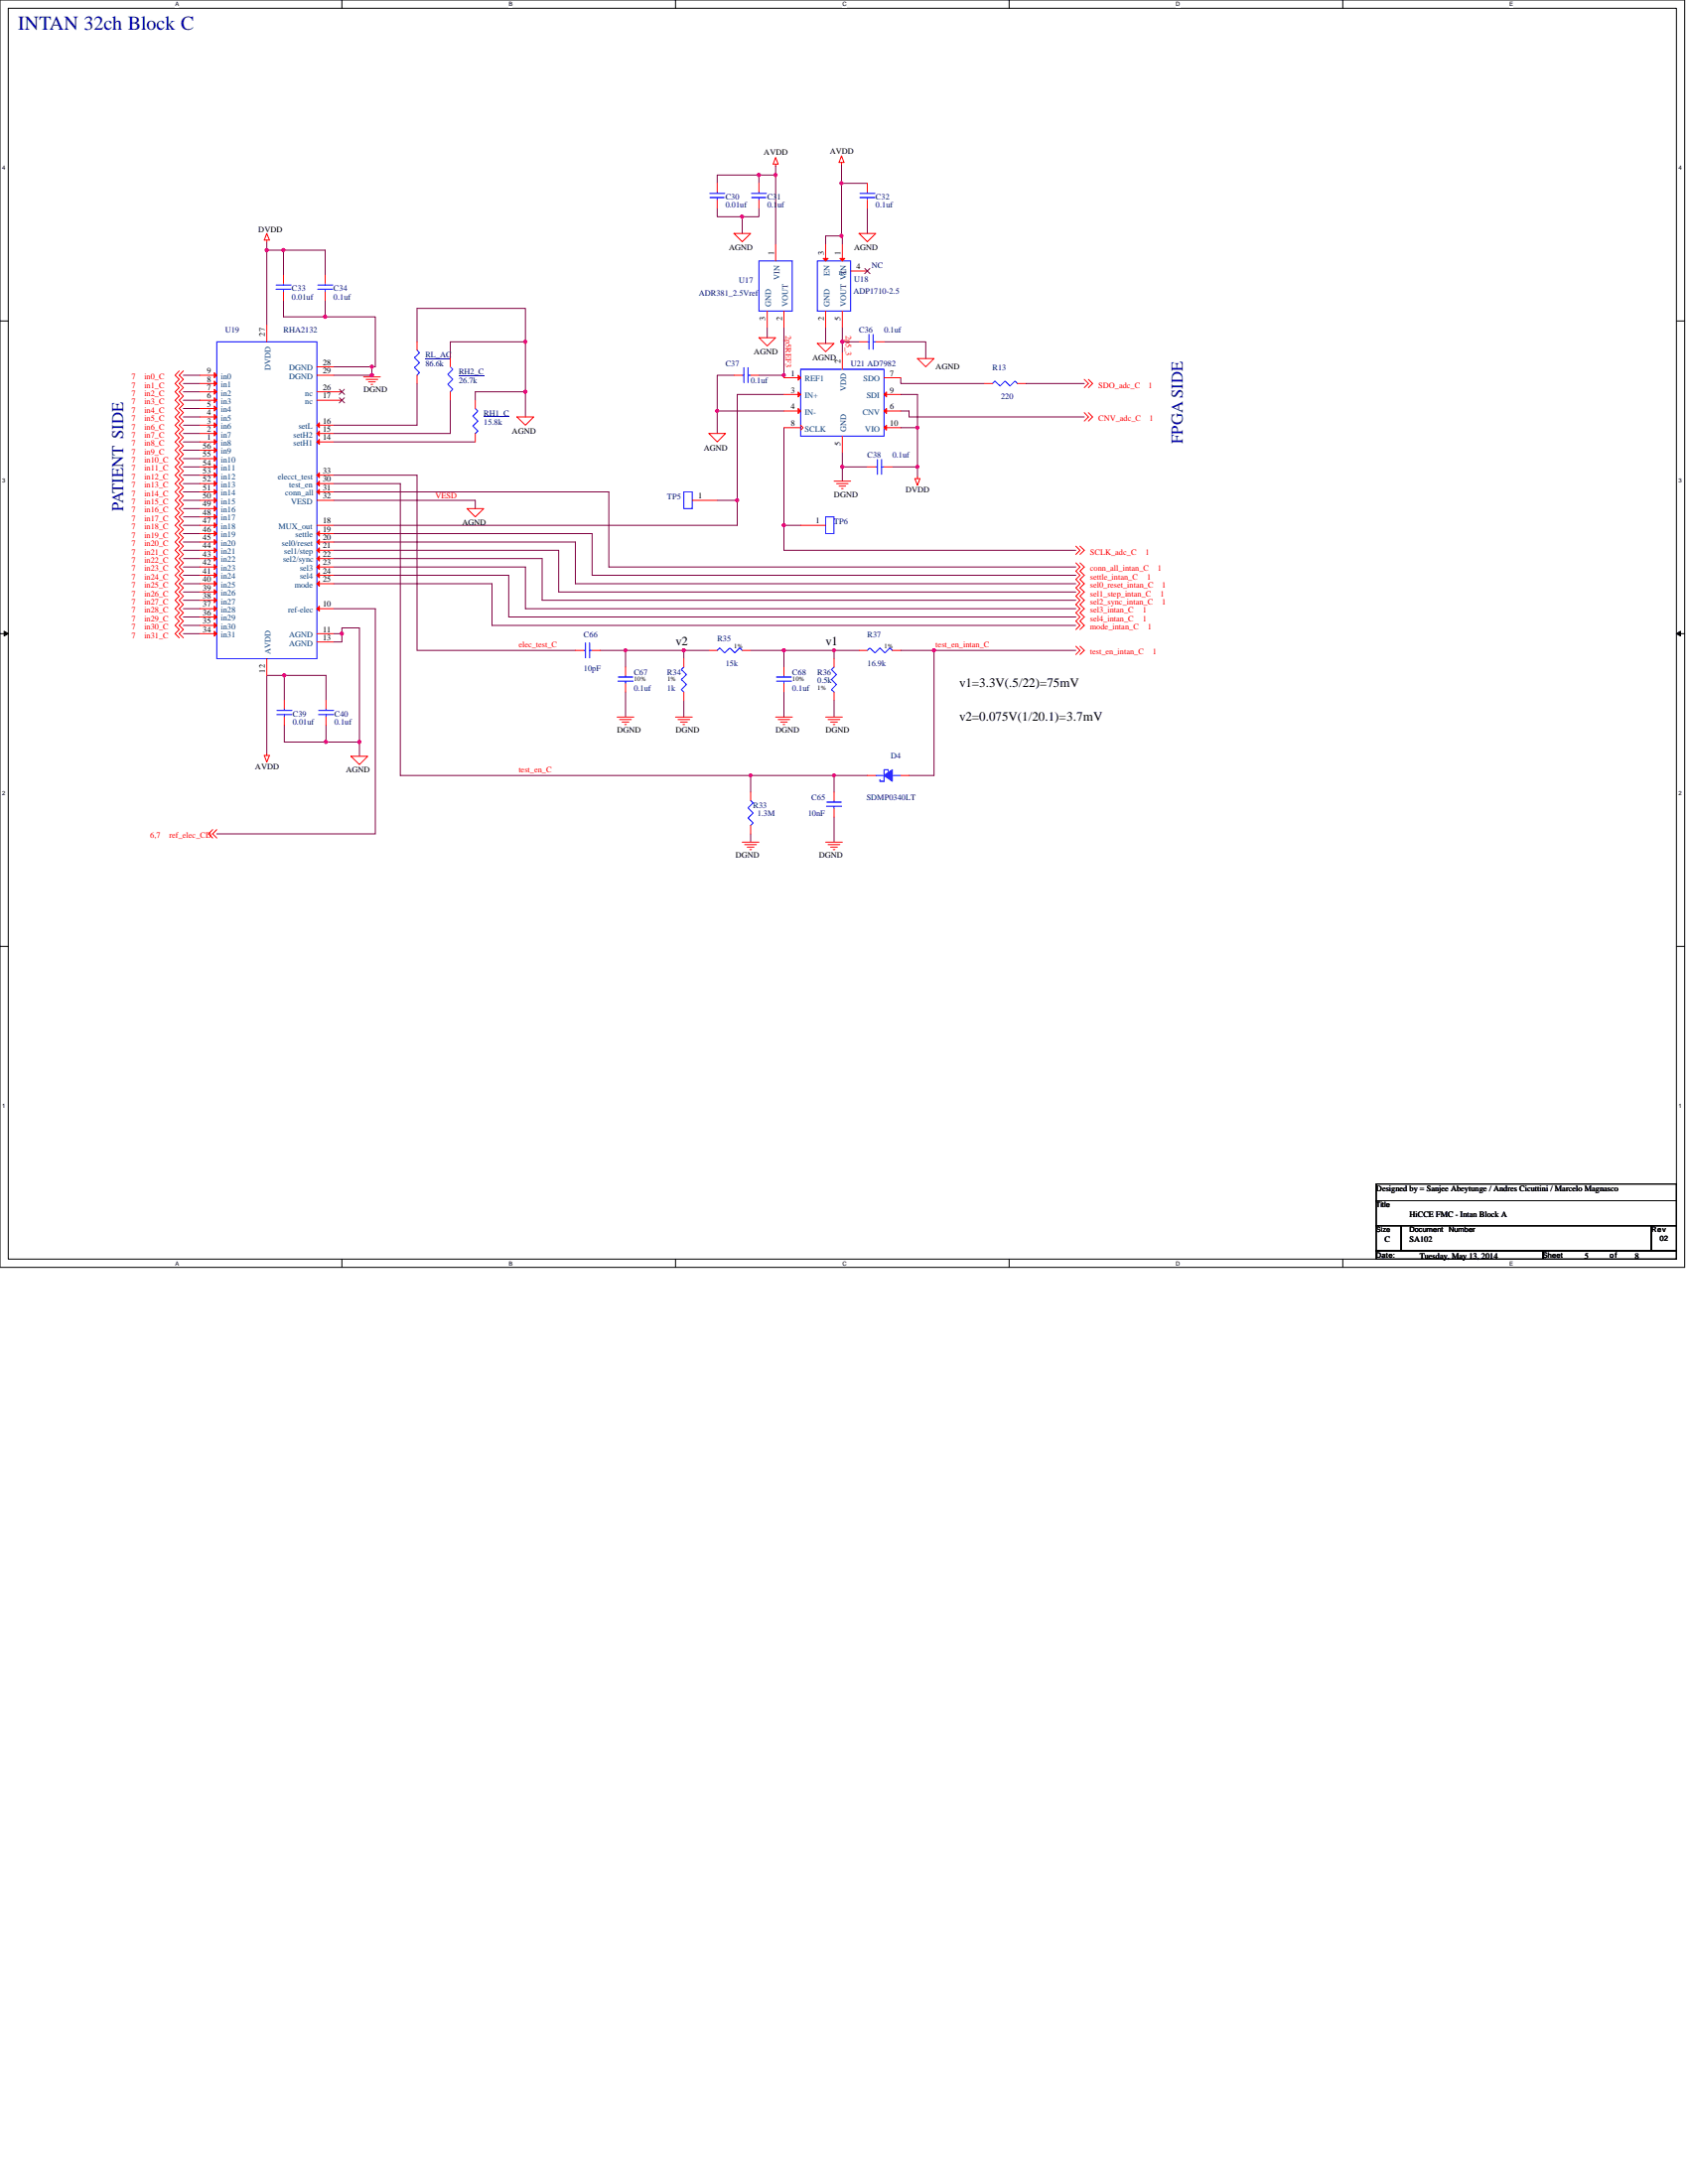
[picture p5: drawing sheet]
<svg xmlns="http://www.w3.org/2000/svg" width="216mm" height="279mm" viewBox="0 0 216 279" stroke-linecap="round" stroke-linejoin="round" font-family="sans-serif">
<path d="M0 0h215.5v162.1h-215.5zM1.1 1.1h213.3v160h-213.3z" fill="none" stroke="#000" stroke-width=".13"/>
<g fill="#fff">
<path d="M22.4 .1h.5v.9h-.5z"/>
<path d="M22.4 161.2h.5v.8h-.5z"/>
</g>
<path d="M43.7 0v1.1M43.7 161.1v1" fill="none" stroke="#000" stroke-width=".13"/>
<g fill="#fff">
<path d="M65.1 .1h.5v.9h-.5z"/>
<path d="M65.1 161.2h.5v.8h-.5z"/>
</g>
<path d="M86.4 0v1.1M86.4 161.1v1" fill="none" stroke="#000" stroke-width=".13"/>
<g fill="#fff">
<path d="M107.7 .1h.6v.9h-.6z"/>
<path d="M107.7 161.2h.6v.8h-.6z"/>
</g>
<path d="M129.1 0v1.1M129.1 161.1v1" fill="none" stroke="#000" stroke-width=".13"/>
<g fill="#fff">
<path d="M150.4 .1h.5v.9h-.5z"/>
<path d="M150.4 161.2h.5v.8h-.5z"/>
</g>
<path d="M171.7 0v1.1M171.7 161.1v1" fill="none" stroke="#000" stroke-width=".13"/>
<g fill="#fff">
<path d="M193.1 .1h.5v.9h-.5z"/>
<path d="M193.1 161.2h.5v.8h-.5z"/>
<path d="M.3 21.1h.4v.8h-.4z"/>
<path d="M214.7 21.1h.4v.8h-.4z"/>
<path d="M.3 61.1h.4v.8h-.4z"/>
<path d="M214.7 61.1h.4v.8h-.4z"/>
</g>
<path d="M0 41.1h1.1M214.4 41.1h1.1" fill="none" stroke="#000" stroke-width=".13"/>
<g fill="#fff">
<path d="M.3 101.1h.4v.8h-.4z"/>
<path d="M214.7 101.1h.4v.8h-.4z"/>
</g>
<path d="M0 81.1h1.1M214.4 81.1h1.1" fill="none" stroke="#000" stroke-width=".13"/>
<path d="M.5 80.8l.6 .3-.6 .3zM214.4 81.1l.5-.3v.6z" fill="#000" stroke="#000" stroke-width=".13"/>
<g fill="#fff">
<path d="M.3 141.1h.4v.8h-.4z"/>
<path d="M214.7 141.1h.4v.8h-.4z"/>
</g>
<path d="M0 121.1h1.1M214.4 121.1h1.1M176 151.5h38.4v2.1h-38.4zM176 153.6h38.4v3.2h-38.4zM176 156.8h3.2v3.2h-3.2zM179.2 156.8h32v3.2h-32zM211.2 156.8h3.2v3.2h-3.2zM176 160h21.4v1.1h-21.4zM197.4 160h17v1.1h-17z" fill="none" stroke="#000" stroke-width=".13"/>
<g fill="none" stroke="#800040" stroke-width=".13">
<path d="M34.1 32v9.6M34.1 32h2.2v3.2M34.1 30.9v1.1M36.3 38.4v2.1h5.3M36.3 32h5.3v3.2M41.6 38.4v2.1M91.7 26.7v1h3.2v2.2M97.1 22.4h-5.4v1.1M97.1 26.7v1h-2.2M99.2 22.4v8.8M99.2 22.4h-2.1v1.1M99.2 21.2v1.2"/>
<path d="M107.6 23.5h3.3M107.6 30.2h-2v1M107.6 23.5v6.7M107.6 30.2h.1v1M107.6 21v2.5M110.9 26.7v3.2M23.5 48h2.1M23.5 49.1h2.1M23.5 50.1h2.1M23.5 51.2h2.1M23.5 52.3h2.1M23.5 53.3h2.1"/>
<path d="M23.5 54.4h2.1M23.5 55.5h2.1M23.5 56.5h2.1M23.5 57.6h2.1M23.5 58.7h2.1M23.5 59.7h2.1M41.6 40.5h6.4v6.4h-.4M42.7 56.5h18.1M42.7 46.9h4.9M42.7 48h4.9M47.6 48v.2M47.6 46.9v1.1"/>
<path d="M53.3 43.7v-4.2h13.9v4.2M53.3 49.1v5.3h-10.6M57.6 51.2v4.3h-14.9M57.6 45.9v-2.2h9.6v6.4M60.8 51.2v-1.1h6.4v3.2M91.7 52.6h8.6M91.7 52.6v2.9M93.9 48h-2.2v4.6M98.1 41.9v1.3M100.3 41.9v6.1h-3.2M100.3 50.5h-6v13.5M100.3 48v.3"/>
<path d="M100.3 54.7v12.5h2.1M105.6 41.9v2M107.7 43.7v1.4M107.7 57.9v1.8M107.7 43.7h2.2M107.7 41.9v1.8M107.7 59.7h3.2M107.7 59.7v1.9M113.1 43.7h5.3v2.2M114.1 59.7h3.2M115.2 54.7h2.1M115.2 52.6h1.1v.7h22.4"/>
<path d="M115.2 50.5h2.1v4.2M115.2 48.3v.8h10.7M117.3 54.7v5M117.3 59.7v1.3M131.2 49.1h7.5M23.5 60.8h2.1M23.5 61.9h2.1M23.5 62.9h2.1M23.5 64h2.1M23.5 65.1h2.1M23.5 66.1h2.1M23.5 67.2h2.1"/>
<path d="M23.5 68.3h2.1M23.5 69.3h2.1M23.5 70.4h2.1M23.5 71.5h2.1M23.5 72.5h2.1M23.5 73.6h2.1M23.5 74.7h2.1M23.5 75.7h2.1M23.5 76.8h2.1M23.5 77.9h2.1M23.5 78.9h2.1M42.7 64h18.1v1.1"/>
<path d="M42.7 77.9h5.3v28.8h-20.3M42.7 62.9h35.2v9.6h59.7M42.7 74.7h20.2v5.3h74.7M42.7 60.8h10.6v22.4h20.3M42.7 68.3h33v5.3h61.9M42.7 69.3h30.9v5.4h64M42.7 70.4h28.8v5.3h66.1M42.7 71.5h26.6v5.3h68.3M42.7 72.5h24.5v5.4h70.4M42.7 73.6h22.4v5.3h72.5M42.7 61.9h8.5v37.3h44.8v2.1M91.7 64h2.6"/>
<path d="M94.3 64v3.2h-51.6M100.3 67.2v3.2h37.3M23.5 80h2.1M23.5 81.1h2.1M36.4 86.4h-2.3v10M36.4 86.4v3.2M36.4 92.8v2.1h5.3M36.4 86.4h5.3v3.2M41.7 94.9h4.3M41.7 92.8v2.1M42.7 81.1h1M43.7 81.1v-.8h2.3v14.6"/>
<path d="M43.7 81.1v1h-1M46 94.9v1.9M76.8 83.2h3.2M80 83.2v2.1M80 88.5v3.2M80 83.2h7.5M87.5 83.2v1.1M87.5 89.6v2.1M87.5 83.2h3.2M96 99.2h10.7v2.1M96 83.2h4.3M100.3 83.2v2.1"/>
<path d="M100.3 88.5v3.2M100.3 83.2h6.4M106.7 89.6v2.1M106.7 83.2h3.2M106.7 99.2h4.2M106.7 83.2v1.1M115.2 83.2h4.3M119.5 83.2h18.1M119.5 83.2v16h-3.2M96 106.7v1M106.7 104.5v3.2"/>
</g>
<g fill="#f0f" stroke="#f0f" stroke-width=".13">
<path d="M47.4 46.8h.3l.1 .1-.1 .2h-.1h-.2z" fill-rule="evenodd"/>
<path d="M47.4 47.8h.3l.1 .2-.1 .1-.1 .1-.2-.1z" fill-rule="evenodd"/>
<path d="M47.4 46.8h.3l.1 .1-.1 .2h-.1h-.2z" fill-rule="evenodd"/>
<path d="M47.4 47.8h.3l.1 .2-.1 .1-.1 .1-.2-.1z" fill-rule="evenodd"/>
<circle cx="94.3" cy="64" r=".2"/>
<circle cx="91.7" cy="52.6" r=".2"/>
<circle cx="43.7" cy="81.1" r=".2"/>
<circle cx="117.3" cy="54.7" r=".2"/>
<circle cx="34.1" cy="32" r=".2"/>
<circle cx="117.3" cy="59.7" r=".2"/>
<circle cx="107.6" cy="30.2" r=".2"/>
<circle cx="36.2" cy="32" r=".2"/>
<circle cx="41.6" cy="40.5" r=".2"/>
<circle cx="36.4" cy="86.4" r=".2"/>
<circle cx="46" cy="94.9" r=".2"/>
<circle cx="41.7" cy="94.9" r=".2"/>
<circle cx="99.2" cy="22.4" r=".2"/>
<circle cx="97.1" cy="22.4" r=".2"/>
<circle cx="94.9" cy="27.7" r=".2"/>
<circle cx="107.7" cy="43.7" r=".2"/>
<circle cx="107.7" cy="59.7" r=".2"/>
<circle cx="100.3" cy="48" r=".2"/>
<circle cx="107.6" cy="23.4" r=".2"/>
<circle cx="100.3" cy="67.2" r=".2"/>
<circle cx="106.7" cy="99.2" r=".2"/>
<circle cx="96" cy="99.2" r=".2"/>
<circle cx="87.5" cy="83.2" r=".2"/>
<circle cx="80" cy="83.2" r=".2"/>
<circle cx="100.3" cy="83.2" r=".2"/>
<circle cx="106.7" cy="83.2" r=".2"/>
<circle cx="119.5" cy="83.2" r=".2"/>
<circle cx="67.2" cy="50.1" r=".2"/>
<circle cx="67.2" cy="43.7" r=".2"/>
</g>
<g fill="none" stroke="#f00" stroke-width=".13">
<path d="M107.6 19.9l.3 .9h-.6zM34.1 29.9l.4 .8h-.7zM34.1 30.7v.2M36.3 35.2v1.1M36.3 37.3v1.1M41.6 35.2v1.1M41.6 37.3v1.1M91.7 23.5v1M91.7 25.6v1.1M93.9 29.9h2.1l-1.1 1zM97.1 23.5v1M97.1 25.6v1.1"/>
<path d="M98.1 39.8v2.1M99.2 21v.2M99.2 31.2v2.2M99.2 20.2l.3 .8h-.6zM100.3 39.8v2.1M105.6 31.2v2.2M105.6 39.8v2.1M107.6 20.8v.2M107.7 31.2v2.2M107.7 39.8v2.1M108.8 34.7h2.1M109.9 29.9h2.1l-1.1 1z"/>
<path d="M110.9 23.5v1M110.9 25.6v1.1M22.9 47.5l-.5 .5 .5 .5-.5 .6 .5 .5-.5 .5 .5 .6-.5 .5 .5 .5-.5 .6 .5 .5-.5 .5 .5 .6-.5 .5 .5 .5-.5 .6 .5 .5-.5 .5 .5 .6-.5 .5 .5 .5-.5 .6 .5 .5-.5 .5 .5 .6-.5 .5 .5 .5-.5 .6 .5 .5-.5 .5 .5 .6-.5 .5 .5 .5-.5 .6 .5 .5-.5 .5 .5 .6-.5 .5 .5 .5-.5 .6 .5 .5-.5 .5 .5 .6-.5 .5 .5 .5-.5 .6 .5 .5-.5 .5 .5 .6-.5 .5 .5 .5-.5 .6 .5 .5-.5 .5 .5 .6-.5 .5 .5 .5-.5 .6 .5 .5-.5 .5 .5 .6-.5 .5 .5 .5-.5 .6 .5 .5M23.5 47.5l-.6 .5 .6 .5-.6 .6 .6 .5-.6 .5 .6 .6-.6 .5 .6 .5-.6 .6 .6 .5-.6 .5 .6 .6-.6 .5 .6 .5-.6 .6 .6 .5-.6 .5 .6 .6-.6 .5 .6 .5-.6 .6 .6 .5-.6 .5 .6 .6-.6 .5 .6 .5-.6 .6 .6 .5-.6 .5 .6 .6-.6 .5 .6 .5-.6 .6 .6 .5-.6 .5 .6 .6-.6 .5 .6 .5-.6 .6 .6 .5-.6 .5 .6 .6-.6 .5 .6 .5-.6 .6 .6 .5-.6 .5 .6 .6-.6 .5 .6 .5-.6 .6 .6 .5-.6 .5 .6 .6-.6 .5 .6 .5-.6 .6 .6 .5-.6 .5 .6 .6-.6 .5 .6 .5-.6 .6 .6 .5M25.6 48h2.1M25.6 56.5h2.1M25.6 58.7h2.1M25.6 59.7h2.1M25.6 57.6h2.1M25.6 55.5h2.1M25.6 54.4h2.1M25.6 53.3h2.1"/>
<path d="M25.6 52.3h2.1M25.6 51.2h2.1M25.6 50.1h2.1M25.6 49.1h2.1M34.1 41.6v2.1M40.5 46.9h2.2M40.5 48h2.2M40.5 50.1h3.2M40.5 51.2h3.2M40.5 54.4h2.2M40.5 55.5h2.2M40.5 56.5h2.2"/>
<path d="M46.5 48.2h2.1M46.8 48.5h1.5M47.1 48.9h.9M47.5 49.2h.2M53.3 43.7v1.1M53.3 48v1.1M57.6 45.9v1M57.6 50.1v1.1M60.8 51.2v1.1M60.8 55.5v1M66.1 53.3h2.2l-1.1 1.1zM90.7 55.5h2.1l-1.1 1z"/>
<path d="M93.9 48h1M96 48h1.1M97.1 43.2h2.1l-1.1 1.1zM100.3 48.3h2.1M100.3 50.5h2.1M100.3 52.6h2.1M100.3 54.7h2.1M102.4 54.4l.3 .3-.3 .3M104.5 43.9h2.2l-1.1 1.1zM107.7 55.8v2.1M107.7 45.1v2.1M109.9 43.7h1"/>
<path d="M110.9 59.7h1.1M112 43.7h1.1M113.1 59.7h1M113.1 48.3h2.1M113.1 50.5h2.1M113.1 52.6h2.1M113.1 54.7h2.1M117.3 45.9h2.2l-1.1 1zM125.9 49.1h1M130.1 49.1h1.1M138.7 48.5l.5 .6-.5 .5M138.7 52.8l.5 .5-.5 .6"/>
<path d="M139.2 48.5l.5 .6-.5 .5M139.2 52.8l.5 .5-.5 .6M25.6 60.8h2.1M25.6 61.9h2.1M25.6 62.9h2.1M25.6 64h2.1M25.6 65.1h2.1M25.6 66.1h2.1M25.6 67.2h2.1M25.6 68.3h2.1M25.6 69.3h2.1M25.6 70.4h2.1"/>
<path d="M25.6 71.5h2.1M25.6 72.5h2.1M25.6 73.6h2.1M25.6 74.7h2.1M25.6 75.7h2.1M25.6 76.8h2.1M25.6 77.9h2.1M25.6 78.9h2.1M40.5 60.8h2.2M40.5 61.9h2.2M40.5 62.9h2.2M40.5 64h2.2"/>
<path d="M40.5 67.2h2.2M40.5 68.3h2.2M40.5 69.3h2.2M40.5 70.4h2.2M40.5 71.5h2.2M40.5 72.5h2.2M40.5 73.6h2.2M40.5 74.7h2.2M40.5 77.9h2.2M59.7 65.1h2.2l-1.1 1zM88.5 64h3.2M102.4 67.2h3.2"/>
<path d="M106.7 61.6h2.1M107 61.9h1.5M107.3 62.2h.9M107.6 62.5h.2M117 61.2h.7l-.4 .9zM117.3 61v.2M137.6 69.9l.5 .5-.5 .5M137.6 72l.5 .5-.5 .6 .5 .5-.5 .5 .5 .6-.5 .5 .5 .5-.5 .6 .5 .5-.5 .5 .5 .6-.5 .5 .5 .5-.5 .6 .5 .5-.5 .5M138.1 69.9l.6 .5-.6 .5M138.1 72l.6 .5-.6 .6 .6 .5-.6 .5 .6 .6-.6 .5 .6 .5-.6 .6 .6 .5-.6 .5 .6 .6-.6 .5 .6 .5-.6 .6 .6 .5-.6 .5M25.6 80h2.1M25.6 81.1h2.1"/>
<path d="M33.8 96.6h.7l-.4 .9zM34.1 96.4v.2M34.1 84.3v2.1M36.4 89.6v1.1M36.4 91.7v1.1M40.5 81.1h2.2M40.5 82.1h2.2M41.7 89.6v1.1M41.7 91.7v1.1M44.9 96.8h2.1l-1 1zM73.6 83.2h1.1M75.7 83.2h1.1"/>
<path d="M78.9 91.7h2.2M79.2 92.1h1.6M79.6 92.4h.8M79.9 92.7h.2M80 85.3v1.1M80 87.5v1M86.4 91.7h2.1M86.7 92.1h1.5M87 92.4h.9M87.4 92.7h.2M87.5 88.5v1.1M87.5 84.3v1"/>
<path d="M90.7 83.2h1M94.9 83.2h1.1M99.2 91.7h2.1M99.5 92.1h1.5M99.8 92.4h.9M100.2 92.7h.2M100.3 85.3v1.1M100.3 87.5v1M105.6 91.7h2.1M105.9 92.1h1.5M106.2 92.4h.9M106.6 92.7h.2"/>
<path d="M106.7 88.5v1.1M106.7 84.3v1M109.9 83.2h1M110.9 99.2h1.1M114.1 83.2h1.1M115.2 99.2h1.1M137.6 82.7l.5 .5-.5 .5M138.1 82.7l.6 .5-.6 .5M27.2 106.1l-.5 .6 .5 .5M27.7 106.1l-.5 .6 .5 .5M94.9 107.7h2.2M95.3 108.1h1.5"/>
<path d="M95.6 108.4h.8M95.9 108.7h.2M96 105.6v1.1M96 101.3v1.1M105.6 107.7h2.1M105.9 108.1h1.5M106.2 108.4h.9M106.6 108.7h.2M106.7 101.3v1.1M106.7 103.5v1"/>
</g>
<g fill="none" stroke="#00f" stroke-width=".13">
<path d="M35.3 37h1.9M35.3 36.5h1.9M36.3 36.3v.2M36.3 37v.3M40.6 37h2M40.6 36.5h2M41.6 36.3v.2M41.6 37v.3M90.8 25.3h1.9M90.8 24.7h1.9M91.7 24.5v.2M91.7 25.3v.3"/>
<path d="M96.1 25.3h1.9M96.1 24.7h1.9M97.1 33.4h4.2v6.4h-4.2zM97.1 24.5v.2M97.1 25.3v.3M104.5 33.4h4.3v6.4h-4.3zM110 25.3h1.9M110 24.7h1.9M110.9 24.5v.2M110.9 25.3v.3M27.7 43.7h12.8v40.6h-12.8zM53.3 44.8l.4 .3-.7 .7 .7 .6-.7 .6 .7 .7-.4 .3"/>
<path d="M57.6 46.9l.3 .3-.6 .7 .6 .6-.6 .7 .6 .6-.3 .3M60.8 52.3l.3 .3-.6 .6 .6 .7-.6 .6 .6 .6-.3 .4M94.9 48h.2M95.1 47v2M95.7 48h.3M95.7 47v2M102.4 47.2h10.7v8.6h-10.7zM110.9 43.7h.2M111.1 42.8v1.9M111.7 43.7h.3M111.7 42.8v1.9M112 59.7h.2"/>
<path d="M112.2 58.8v1.9M112.8 59.7h.3M112.8 58.8v1.9M126.9 49.1l.4-.4 .6 .7 .6-.7 .7 .7 .6-.7 .3 .4M87.5 62.9h1v2.2h-1zM105.6 66.1h1.1v2.2h-1.1zM35.4 91.4h1.9M35.4 90.9h1.9M36.4 90.7v.2M36.4 91.4v.3M40.7 91.4h2M40.7 90.9h2"/>
<path d="M41.7 90.7v.2M41.7 91.4v.3M74.7 83.2h.2M74.9 82.2v2M75.4 83.2h.3M75.4 82.2v2M79 87.1h2M79 86.6h2M80 86.4v.2M80 87.1v.4M87.5 85.3l-.4 .4 .7 .6-.7 .6 .7 .7-.7 .6 .4 .3M91.7 83.2l.4-.3 .6 .6 .6-.6 .7 .6 .6-.6 .3 .3"/>
<path d="M99.3 87.1h1.9M99.3 86.6h1.9M100.3 86.4v.2M100.3 87.1v.4M106.7 85.3l-.4 .4 .7 .6-.7 .6 .7 .7-.7 .6 .4 .3M110.9 83.2l.4-.3 .6 .6 .6-.6 .7 .6 .6-.6 .3 .3M112 99.2h1.1M113.6 98.7v-.2h-.5v1.4h-.6v-.2M114.1 99.2h1.1M96 102.4l.3 .3-.6 .7 .6 .6-.6 .6 .6 .7-.3 .3M105.7 103.1h1.9M105.7 102.6h1.9"/>
<path d="M106.7 102.4v.2M106.7 103.1v.4"/>
</g>
<g fill="#f00" stroke="#f00" stroke-width=".13">
<path d="M27.4 47.7l.3 .3-.3 .3z"/>
<path d="M27.4 56.2l.3 .3-.3 .4z"/>
<path d="M27.4 58.4l.3 .3-.3 .3z"/>
<path d="M27.4 59.4l.3 .3-.3 .3z"/>
<path d="M27.4 60.5l.3 .3-.3 .3z"/>
<path d="M27.4 61.6l.3 .3-.3 .3z"/>
<path d="M27.4 62.6l.3 .3-.3 .3z"/>
<path d="M27.4 63.7l.3 .3-.3 .3z"/>
<path d="M27.4 64.7l.3 .4-.3 .3z"/>
<path d="M27.4 65.8l.3 .3-.3 .3z"/>
<path d="M27.4 57.3l.3 .3-.3 .3z"/>
<path d="M27.4 55.1l.3 .4-.3 .3z"/>
<path d="M27.4 54.1l.3 .3-.3 .3z"/>
<path d="M27.4 53l.3 .3-.3 .4z"/>
<path d="M27.4 51.9l.3 .4-.3 .3z"/>
<path d="M27.4 50.9l.3 .3-.3 .3z"/>
<path d="M27.4 49.8l.3 .3-.3 .3z"/>
<path d="M27.4 48.7l.3 .4-.3 .3z"/>
<path d="M27.4 66.9l.3 .3-.3 .3z"/>
<path d="M27.4 67.9l.3 .4-.3 .3z"/>
<path d="M27.4 69l.3 .3-.3 .4z"/>
<path d="M27.4 70.1l.3 .3-.3 .3z"/>
<path d="M27.4 71.1l.3 .4-.3 .3z"/>
<path d="M27.4 72.2l.3 .3-.3 .4z"/>
<path d="M27.4 73.3l.3 .3-.3 .3z"/>
<path d="M27.4 74.4l.3 .3-.3 .3z"/>
<path d="M27.4 75.4l.3 .3-.3 .4z"/>
<path d="M27.4 76.5l.3 .3-.3 .3z"/>
<path d="M27.4 77.6l.3 .3-.3 .3z"/>
<path d="M27.4 78.6l.3 .3-.3 .3z"/>
<path d="M27.4 79.7l.3 .3-.3 .3z"/>
<path d="M27.4 80.8l.3 .3-.3 .3z"/>
<path d="M40.5 54.4l.4-.3v.6z"/>
<path d="M40.5 55.5l.4-.4v.7z"/>
<path d="M40.5 56.5l.4-.3v.7z"/>
<path d="M40.5 60.8l.4-.3v.6z"/>
<path d="M40.5 61.9l.4-.3v.6z"/>
<path d="M40.5 62.9l.4-.3v.6z"/>
<path d="M40.5 68.3l.4-.4v.7z"/>
<path d="M40.5 69.3l.4-.3v.7z"/>
<path d="M40.5 70.4l.4-.3v.6z"/>
<path d="M40.5 71.5l.4-.4v.7z"/>
<path d="M40.5 72.5l.4-.3v.7z"/>
<path d="M40.5 73.6l.4-.3v.6z"/>
<path d="M40.5 74.7l.4-.3v.6z"/>
<path d="M40.5 77.9l.4-.3v.6z"/>
<path d="M102.1 48l.3 .3-.3 .3z"/>
<path d="M102.1 50.1l.3 .4-.3 .3z"/>
<path d="M102.1 52.3l.3 .3-.3 .3z"/>
<path d="M113.4 50.1v.7l-.3-.3z"/>
<path d="M113.4 52.3v.6l-.3-.3z"/>
<path d="M113.1 54.7l.3-.3v.6z"/>
<path d="M107.4 33.1h.7l-.4 .3z"/>
<path d="M105.3 33.1h.6l-.3 .3z"/>
</g>
<path d="M110.6 34.4l.7 .6M111.3 34.4l-.7 .6M43.4 49.8l.7 .7M43.4 50.9l.7 .6M44 49.8l-.6 .7M44 50.9l-.6 .6" fill="none" stroke="#804000" stroke-width=".13"/>
<path d="M113.1 99.2l1-.7v1.4z" fill-rule="evenodd" fill="#00f" stroke="#00f" stroke-width=".13"/>
<path d="M54.4 45.9h3.3M58.7 48h3.2M61.9 53.3h3.2" fill="none" stroke="#000080" stroke-width=".13"/>
<text font-size="2.5" fill="#000080" x="2.3" y="3.7">INTAN 32ch Block C</text>
<g font-size="2.1" fill="#000080">
<text x="151.3" y="56.7" transform="rotate(-90 151.3 56.7)">FPGA SIDE</text>
<text x="15.8" y="65.4" transform="rotate(-90 15.8 65.4)">PATIENT SIDE</text>
</g>
<g font-size="1.7">
<text x="122.7" y="87.9">v1=3.3V(.5/22)=75mV</text>
<text x="122.7" y="92.2">v2=0.075V(1/20.1)=3.7mV</text>
</g>
<g font-size="1.6">
<text x="86.4" y="82.5">v2</text>
<text x="105.6" y="82.5">v1</text>
</g>
<g font-size="1.1">
<text x="97.7" y="19.8">AVDD</text>
<text x="106.1" y="19.6">AVDD</text>
<text x="33.1" y="29.7">DVDD</text>
<text x="93.2" y="32">AGND</text>
<text x="99" y="32.6" transform="rotate(-90 99 32.6)">1</text>
<text x="105.4" y="32.6" transform="rotate(-90 105.4 32.6)">3</text>
<text x="107.5" y="32.6" transform="rotate(-90 107.5 32.6)">1</text>
<text x="109.2" y="32">AGND</text>
<text x="109.5" y="34.4">4</text>
<text x="97.9" y="41.1" transform="rotate(-90 97.9 41.1)">3</text>
<text x="100" y="41.1" transform="rotate(-90 100 41.1)">2</text>
<text x="105.4" y="41.1" transform="rotate(-90 105.4 41.1)">2</text>
<text x="107.5" y="41.1" transform="rotate(-90 107.5 41.1)">5</text>
<text x="26.5" y="47.8">9</text>
<text x="33.9" y="43" transform="rotate(-90 33.9 43)">27</text>
<text x="41.3" y="46.7">28</text>
<text x="41.3" y="47.8">29</text>
<text x="96.4" y="45.3">AGND</text>
<text x="103.9" y="46.1">AGND</text>
<text x="107.5" y="46.5" transform="rotate(-90 107.5 46.5)">2</text>
<text x="119.7" y="47.2">AGND</text>
<text x="26.5" y="53.1">4</text>
<text x="26.5" y="52">5</text>
<text x="26.5" y="51">6</text>
<text x="26.5" y="49.9">7</text>
<text x="26.5" y="48.8">8</text>
<text x="41.3" y="49.9">26</text>
<text x="41.3" y="51">17</text>
<text x="46.5" y="50.2">DGND</text>
<text x="101.1" y="48.1">1</text>
<text x="101.1" y="50.2">3</text>
<text x="101.1" y="52.3">4</text>
<text x="113.8" y="48.1">7</text>
<text x="113.8" y="50.2">9</text>
<text x="113.8" y="52.3">6</text>
<text x="25.9" y="58.4">55</text>
<text x="25.9" y="59.5">54</text>
<text x="25.9" y="57.4">56</text>
<text x="26.5" y="56.3">1</text>
<text x="26.5" y="55.2">2</text>
<text x="26.5" y="54.2">3</text>
<text x="41.3" y="54.2">16</text>
<text x="41.3" y="55.2">15</text>
<text x="41.3" y="56.3">14</text>
<text x="65.5" y="55.5">AGND</text>
<text x="90" y="57.6">AGND</text>
<text x="101.1" y="54.5">8</text>
<text x="107.5" y="57.1" transform="rotate(-90 107.5 57.1)">5</text>
<text x="113.8" y="54.5">10</text>
<text x="25.9" y="60.6">53</text>
<text x="25.9" y="61.6">52</text>
<text x="25.9" y="62.7">51</text>
<text x="25.9" y="63.8">50</text>
<text x="25.9" y="64.8">49</text>
<text x="25.9" y="65.9">48</text>
<text x="41.3" y="60.6">33</text>
<text x="41.3" y="61.6">30</text>
<text x="41.3" y="62.7">31</text>
<text x="41.3" y="63.8">32</text>
<text x="89.3" y="63.8">1</text>
<text x="106.7" y="63.6">DGND</text>
<text x="115.8" y="63">DVDD</text>
<text x="25.9" y="67">47</text>
<text x="25.9" y="68">46</text>
<text x="25.9" y="69.1">45</text>
<text x="25.9" y="70.2">44</text>
<text x="25.9" y="71.2">43</text>
<text x="41.3" y="67">18</text>
<text x="41.3" y="68">19</text>
<text x="41.3" y="69.1">20</text>
<text x="41.3" y="70.2">21</text>
<text x="41.3" y="71.2">22</text>
<text x="59.1" y="67.2">AGND</text>
<text x="104.3" y="67">1</text>
<text x="25.9" y="72.3">42</text>
<text x="25.9" y="73.4">41</text>
<text x="25.9" y="74.4">40</text>
<text x="25.9" y="75.5">39</text>
<text x="25.9" y="76.6">38</text>
<text x="25.9" y="77.6">37</text>
<text x="41.3" y="72.3">23</text>
<text x="41.3" y="73.4">24</text>
<text x="41.3" y="74.4">25</text>
<text x="41.3" y="77.6">10</text>
<text x="25.9" y="78.7">36</text>
<text x="25.9" y="79.8">35</text>
<text x="25.9" y="80.8">34</text>
<text x="41.3" y="80.8">11</text>
<text x="41.3" y="81.9">13</text>
<text x="33.9" y="86.1" transform="rotate(-90 33.9 86.1)">12</text>
<text x="78.9" y="93.7">DGND</text>
<text x="86.4" y="93.7">DGND</text>
<text x="99.2" y="93.7">DGND</text>
<text x="105.6" y="93.7">DGND</text>
<text x="32.6" y="98.4">AVDD</text>
<text x="44.3" y="98.9">AGND</text>
<text x="94.1" y="109.7">DGND</text>
<text x="104.8" y="109.7">DGND</text>
<text x="176" y="152.4">Designed by = Sanjee Abeytunge / Andres Cicuttini / Marcelo Magnasco</text>
<text x="180.3" y="155.6">HiCCE FMC - Intan Block A</text>
<text x="177.1" y="158.8">C</text>
<text x="180.3" y="158.8">SA102</text>
<text x="181.6" y="161">Tuesday, May 13, 2014</text>
<text x="202.7" y="161">5</text>
<text x="209.1" y="161">8</text>
</g>
<g font-size="1.1" fill="#000080">
<text x="92.8" y="25.5">C30</text>
<text x="92.8" y="26.5">0.01uf</text>
<text x="98.1" y="25.5">C31</text>
<text x="98.1" y="26.5">0.1uf</text>
<text x="112" y="25.5">C32</text>
<text x="112" y="26.5">0.1uf</text>
<text x="111.5" y="34.3">NC</text>
<text x="37.3" y="37.2">C33</text>
<text x="37.3" y="38.3">0.01uf</text>
<text x="42.7" y="37.2">C34</text>
<text x="42.7" y="38.3">0.1uf</text>
<text x="89.4" y="37.8">ADR381_2.5Vref</text>
<text x="94.5" y="36.2">U17</text>
<text x="109.1" y="37.6">ADP1710-2.5</text>
<text x="109.2" y="36">U18</text>
<text x="28.8" y="42.5">U19</text>
<text x="36.3" y="42.5">RHA2132</text>
<text x="54.4" y="45.7">RL_AC</text>
<text x="54.4" y="46.8">86.6k</text>
<text x="58.7" y="47.9">RH2_C</text>
<text x="92.8" y="46.8">C37</text>
<text x="108.8" y="46.8">U21 AD7982</text>
<text x="109.9" y="42.5">C36</text>
<text x="113.1" y="42.5">0.1uf</text>
<text x="126.9" y="47.3">R13</text>
<text x="58.7" y="49">26.7k</text>
<text x="61.9" y="53.2">RH1_C</text>
<text x="96" y="49">0.1uf</text>
<text x="128" y="51.1">220</text>
<text x="61.9" y="54.3">15.8k</text>
<text x="110.9" y="58.5">C38</text>
<text x="114.1" y="58.5">0.1uf</text>
<text x="85.3" y="63.9">TP5</text>
<text x="106.7" y="67.1">TP6</text>
<text x="74.7" y="81.5">C66</text>
<text x="91.7" y="82">R35</text>
<text x="110.9" y="81.5">R37</text>
<text x="74.7" y="85.9">10pF</text>
<text x="81.1" y="86.3">C67</text>
<text x="81.1" y="88.4">0.1uf</text>
<text x="85.3" y="86.3">R34</text>
<text x="85.3" y="88.4">1k</text>
<text x="92.8" y="85.2">15k</text>
<text x="101.3" y="86.3">C68</text>
<text x="101.3" y="88.4">0.1uf</text>
<text x="104.5" y="86.3">R36</text>
<text x="104.5" y="87.4">0.5k</text>
<text x="110.9" y="85.2">16.9k</text>
<text x="37.4" y="91.6">C39</text>
<text x="37.4" y="92.7">0.01uf</text>
<text x="42.8" y="91.6">C40</text>
<text x="42.8" y="92.7">0.1uf</text>
<text x="113.9" y="97">D4</text>
<text x="96.3" y="103.4">R33</text>
<text x="96.9" y="104.4">1.3M</text>
<text x="103.4" y="104.4">10nF</text>
<text x="103.8" y="102.3">C65</text>
<text x="110.8" y="102.3">SDMP0340LT</text>
</g>
<g font-size="1.1" fill="#004080">
<text x="99.7" y="35.8" transform="rotate(-90 99.7 35.8)">VIN</text>
<text x="106.1" y="35.3" transform="rotate(-90 106.1 35.3)">EN</text>
<text x="107.3" y="35.2">nc</text>
<text x="98.6" y="39.3" transform="rotate(-90 98.6 39.3)">GND</text>
<text x="100.8" y="39.3" transform="rotate(-90 100.8 39.3)">VOUT</text>
<text x="106.1" y="39.3" transform="rotate(-90 106.1 39.3)">GND</text>
<text x="108.2" y="39.3" transform="rotate(-90 108.2 39.3)">VOUT VIN</text>
<text x="34.6" y="47.3" transform="rotate(-90 34.6 47.3)">DVDD</text>
<text x="37" y="47.4">DGND</text>
<text x="28.3" y="48.5">in0</text>
<text x="28.3" y="53.8">in5</text>
<text x="28.3" y="52.7">in4</text>
<text x="28.3" y="51.7">in3</text>
<text x="28.3" y="50.6">in2</text>
<text x="28.3" y="49.6">in1</text>
<text x="37" y="48.5">DGND</text>
<text x="39" y="50.6">nc</text>
<text x="39" y="51.7">nc</text>
<text x="102.9" y="48.8">REF1</text>
<text x="102.9" y="50.9">IN+</text>
<text x="102.9" y="53.1">IN-</text>
<text x="108.2" y="50.1" transform="rotate(-90 108.2 50.1)">VDD</text>
<text x="110.3" y="53.1">CNV</text>
<text x="110.4" y="48.8">SDO</text>
<text x="110.8" y="50.9">SDI</text>
<text x="28.3" y="57">in8</text>
<text x="28.3" y="59.2">in10</text>
<text x="28.3" y="58.1">in9</text>
<text x="28.3" y="55.9">in7</text>
<text x="28.3" y="54.9">in6</text>
<text x="37.5" y="55.9">setH2</text>
<text x="37.5" y="57">setH1</text>
<text x="38.2" y="54.9">setL</text>
<text x="102.9" y="55.2">SCLK</text>
<text x="108.2" y="55.3" transform="rotate(-90 108.2 55.3)">GND</text>
<text x="110.7" y="55.2">VIO</text>
<text x="28.3" y="60.2">in11</text>
<text x="28.3" y="61.3">in12</text>
<text x="28.3" y="62.4">in13</text>
<text x="28.3" y="63.4">in14</text>
<text x="28.3" y="64.5">in15</text>
<text x="28.3" y="65.6">in16</text>
<text x="35.5" y="61.3">elecct_test</text>
<text x="36.5" y="63.4">conn_all</text>
<text x="37" y="62.4">test_en</text>
<text x="37.2" y="64.5">VESD</text>
<text x="28.3" y="66.6">in17</text>
<text x="28.3" y="67.7">in18</text>
<text x="28.3" y="68.7">in19</text>
<text x="28.3" y="69.8">in20</text>
<text x="28.3" y="70.9">in21</text>
<text x="28.3" y="71.9">in22</text>
<text x="35.6" y="67.7">MUX_out</text>
<text x="36" y="69.8">sel0/reset</text>
<text x="36.2" y="71.9">sel2/sync</text>
<text x="36.3" y="70.9">sel1/step</text>
<text x="37.8" y="68.7">settle</text>
<text x="28.3" y="73">in23</text>
<text x="28.3" y="74.1">in24</text>
<text x="28.3" y="75.2">in25</text>
<text x="28.3" y="76.2">in26</text>
<text x="28.3" y="77.3">in27</text>
<text x="37.7" y="75.2">mode</text>
<text x="38.4" y="73">sel3</text>
<text x="38.4" y="74.1">sel4</text>
<text x="28.3" y="78.4">in28</text>
<text x="28.3" y="79.4">in29</text>
<text x="28.3" y="80.5">in30</text>
<text x="28.3" y="81.6">in31</text>
<text x="34.6" y="83.7" transform="rotate(-90 34.6 83.7)">AVDD</text>
<text x="36.9" y="78.4">ref-elec</text>
<text x="37" y="81.6">AGND</text>
<text x="37" y="82.6">AGND</text>
</g>
<g font-size="1.1" fill="#f00">
<text x="100.5" y="42.9" transform="rotate(90 100.5 42.9)">2p5REF3</text>
<text x="108.2" y="42.9" transform="rotate(90 108.2 42.9)">2p5_3</text>
<text x="16.8" y="48.5">7</text>
<text x="16.8" y="49.6">7</text>
<text x="16.8" y="50.7">7</text>
<text x="16.8" y="51.7">7</text>
<text x="16.8" y="52.8">7</text>
<text x="16.8" y="53.8">7</text>
<text x="18.5" y="48.5">in0_C</text>
<text x="18.5" y="49.6">in1_C</text>
<text x="18.5" y="50.7">in2_C</text>
<text x="18.5" y="51.7">in3_C</text>
<text x="18.5" y="52.8">in4_C</text>
<text x="18.5" y="53.8">in5_C</text>
<text x="140.5" y="49.6">SDO_adc_C</text>
<text x="140.5" y="53.8">CNV_adc_C</text>
<text x="146.9" y="49.6">1</text>
<text x="147" y="53.8">1</text>
<text x="16.8" y="54.9">7</text>
<text x="16.8" y="56">7</text>
<text x="16.8" y="57.1">7</text>
<text x="16.8" y="58.1">7</text>
<text x="16.8" y="59.2">7</text>
<text x="18.5" y="54.9">in6_C</text>
<text x="18.5" y="56">in7_C</text>
<text x="18.5" y="57.1">in8_C</text>
<text x="18.5" y="58.1">in9_C</text>
<text x="18.5" y="59.2">in10_C</text>
<text x="16.8" y="60.3">7</text>
<text x="16.8" y="61.3">7</text>
<text x="16.8" y="62.4">7</text>
<text x="16.8" y="63.5">7</text>
<text x="16.8" y="64.5">7</text>
<text x="16.8" y="65.6">7</text>
<text x="18.5" y="60.3">in11_C</text>
<text x="18.5" y="61.3">in12_C</text>
<text x="18.5" y="62.4">in13_C</text>
<text x="18.5" y="63.5">in14_C</text>
<text x="18.5" y="64.5">in15_C</text>
<text x="18.5" y="65.6">in16_C</text>
<text x="55.7" y="63.8">VESD</text>
<text x="16.8" y="66.7">7</text>
<text x="16.8" y="67.7">7</text>
<text x="16.8" y="68.8">7</text>
<text x="16.8" y="69.8">7</text>
<text x="16.8" y="70.9">7</text>
<text x="16.8" y="72">7</text>
<text x="18.5" y="66.7">in17_C</text>
<text x="18.5" y="67.7">in18_C</text>
<text x="18.5" y="68.8">in19_C</text>
<text x="18.5" y="69.8">in20_C</text>
<text x="18.5" y="70.9">in21_C</text>
<text x="18.5" y="72">in22_C</text>
<text x="139.4" y="70.9">SCLK_adc_C</text>
<text x="146.5" y="70.9">1</text>
<text x="16.8" y="73.1">7</text>
<text x="16.8" y="74.1">7</text>
<text x="16.8" y="75.2">7</text>
<text x="16.8" y="76.3">7</text>
<text x="16.8" y="77.3">7</text>
<text x="18.5" y="73.1">in23_C</text>
<text x="18.5" y="74.1">in24_C</text>
<text x="18.5" y="75.2">in25_C</text>
<text x="18.5" y="76.3">in26_C</text>
<text x="18.5" y="77.3">in27_C</text>
<text x="139.4" y="73.1">conn_all_intan_C</text>
<text x="139.4" y="74.1">settle_intan_C</text>
<text x="139.4" y="75.2">sel0_reset_intan_C</text>
<text x="139.4" y="76.3">sel1_step_intan_C</text>
<text x="139.4" y="77.3">sel2_sync_intan_C</text>
<text x="146.7" y="74.1">1</text>
<text x="148.1" y="73.1">1</text>
<text x="148.4" y="76.3">1</text>
<text x="148.6" y="77.3">1</text>
<text x="148.6" y="75.2">1</text>
<text x="16.8" y="78.4">7</text>
<text x="16.8" y="79.5">7</text>
<text x="16.8" y="80.5">7</text>
<text x="16.8" y="81.6">7</text>
<text x="18.5" y="78.4">in28_C</text>
<text x="18.5" y="79.5">in29_C</text>
<text x="18.5" y="80.5">in30_C</text>
<text x="18.5" y="81.6">in31_C</text>
<text x="66.3" y="82.8">elec_test_C</text>
<text x="119.7" y="82.8">test_en_intan_C</text>
<text x="139.4" y="83.7">test_en_intan_C</text>
<text x="139.4" y="78.4">sel3_intan_C</text>
<text x="139.4" y="79.5">sel4_intan_C</text>
<text x="139.4" y="80.5">mode_intan_C</text>
<text x="146.1" y="78.4">1</text>
<text x="146.1" y="79.5">1</text>
<text x="146.8" y="80.5">1</text>
<text x="147.4" y="83.7">1</text>
<text x="66.3" y="98.8">test_en_C</text>
<text x="19.2" y="107.2">6,7</text>
<text x="21.7" y="107.2">ref_elec_CD</text>
</g>
<g font-size="1">
<text x="176" y="154.5">Title</text>
<text x="176" y="160.9">Date:</text>
<text x="180.3" y="157.6">Document</text>
<text x="185.3" y="157.6">Number</text>
<text x="197.4" y="160.9">Sheet</text>
<text x="205.9" y="160.9">of</text>
<text x="211.2" y="157.6">Rev</text>
<text x="212.3" y="158.7">02</text>
</g>
<text font-size=".9" x="176" y="157.6">Size</text>
<g font-size=".8">
<text x="22.4" y=".8">A</text>
<text x="65.1" y=".8">B</text>
<text x="107.7" y=".8">C</text>
<text x="150.4" y=".8">D</text>
<text x="193.1" y=".8">E</text>
<text x=".3" y="21.7">4</text>
<text x="214.7" y="21.7">4</text>
<text x=".3" y="61.7">3</text>
<text x="214.7" y="61.7">3</text>
<text x="93.9" y="82.9">1%</text>
<text x="113.1" y="82.9">1%</text>
<text x="81.1" y="87.2">10%</text>
<text x="85.3" y="87.2">1%</text>
<text x="101.3" y="87.2">10%</text>
<text x="104.5" y="88.2">1%</text>
<text x=".3" y="101.7">2</text>
<text x="214.7" y="101.7">2</text>
<text x=".3" y="141.8">1</text>
<text x="214.7" y="141.8">1</text>
<text x="22.4" y="161.9">A</text>
<text x="65.1" y="161.9">B</text>
<text x="107.7" y="161.9">C</text>
<text x="150.4" y="161.9">D</text>
<text x="193.1" y="161.9">E</text>
</g>
</svg>
